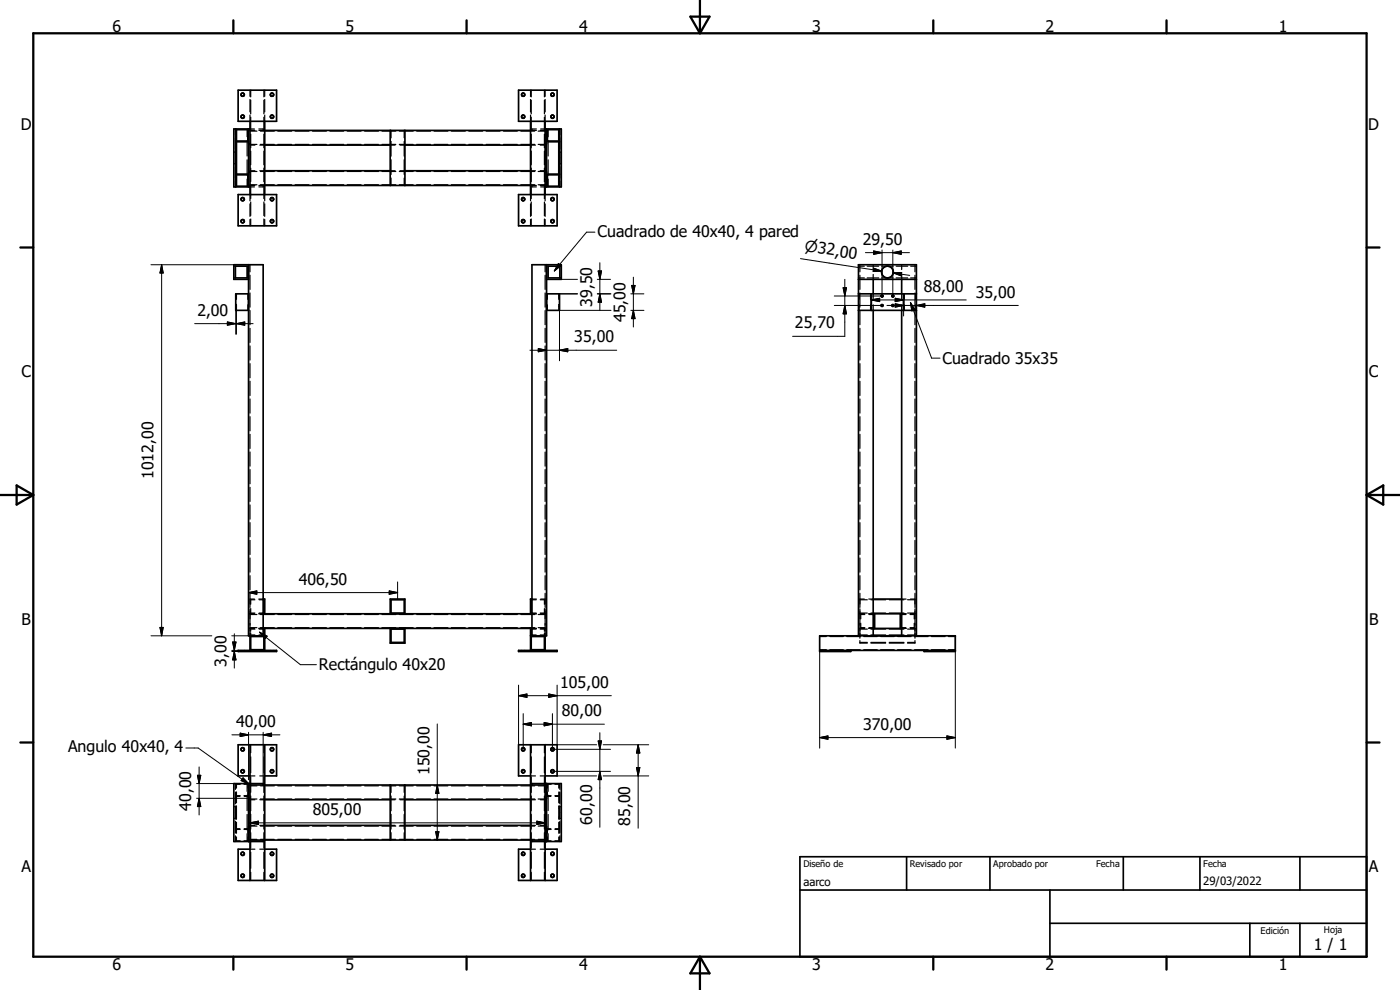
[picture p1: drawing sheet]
<svg xmlns="http://www.w3.org/2000/svg" width="297mm" height="210mm" viewBox="0 0 297 210" stroke-linecap="round" stroke-linejoin="round" font-family="sans-serif">
<g fill="none" stroke="#000" stroke-width=".36">
<path d="M50.5 19.1h8.2v6.6h-8.2zM110 19.1h8.2v6.6h-8.2zM50 27.4v12.3M50 30.1h2.7M50 36.9h2.7M50.2 27.5h2.4v2.4h-2.4zM50.2 37.1h2.4v2.4h-2.4zM50.2 30.1v6.8M52.7 27.4v12.3M52.7 36.5h.3M52.7 30.5h.3M53 25.7v15.6"/>
<path d="M53 27.4h-3.4v12.3h3.4M56.2 25.7v15.6M56.2 39.3h56.4M56.2 27.7h56.4M56.2 36.2h26.6M56.2 30.8h26.6M82.8 27.7v11.6M85.9 27.7v11.6M85.9 36.2h26.7M85.9 30.8h26.7M112.6 25.7v15.6M115.6 25.7v15.6"/>
<path d="M115.6 27.4h3.5v12.3h-3.5M115.6 36.5h.4M115.6 30.5h.4M116 27.4v12.3M116 30.1h2.7M116 36.9h2.7M116.1 27.5h2.4v2.4h-2.4zM116.1 37.1h2.4v2.4h-2.4zM118.5 30.1v6.8M118.7 27.4v12.3M49.9 56.5h2.5v2.5h-2.5zM50.5 41.3h8.2v6.6h-8.2z"/>
<path d="M52.7 56.2v78.7h3.5M52.7 59.3h-3.1v-3.1h6.2v78.7M110 41.3h8.2v6.6h-8.2zM116 56.2v78.7h-3.4M116 59.3h3.1v-3.1h-6.2v78.7M116.3 56.5h2.5v2.5h-2.5zM182.1 59.3h12.3M185.2 59.3v3M191.3 59.3v3M52.7 62.3h-2.7v3.5h2.7M116 62.3h2.7v3.5h-2.7M182.1 62.3h12.3"/>
<path d="M182.1 65.8h12.3M184.8 62.3v3.5M185.2 65.8v69.1M189.3 62.6a.2 .2 0 0 1 .3 .1 .2 .2 0 0 1-.1 .3 .2 .2 0 0 1-.3-.1zM191.3 65.8v69.1M191.7 62.3v3.5M50.5 138h8.2v.2h-8.2zM53 134.9v3.1M53.2 135h2.8v2.8h-2.8zM55.8 127.2h.2v2.9h-.2M55.8 133.5h.2v1.2h-.2M55.8 127.1h.4v3.1"/>
<path d="M55.8 133.3h57.1M55.8 130.2h57.1M56.2 133.3v4.7M82.8 130.2v-3.1h3.1v3.1M82.8 133.3v3.1h3.1v-3.1M83 133.5h2.8v2.8h-2.8zM83 127.2h2.8v2.9h-2.8zM110 138h8.2v.2h-8.2zM112.6 133.3v4.7M112.7 135h2.8v2.8h-2.8zM112.9 127.2h-.2v2.9h.2M112.9 133.5h-.2v1.2h.2"/>
<path d="M112.9 127.1h-.3v3.1M115.6 134.9v3.1M173.9 138h28.8M180.5 138v.2h-6.6v-3.3h28.8v3.3h-6.7v-.2M182.1 134.9v-78.7h12.3v78.7M185.2 133.3h6.1M185.2 130.2h6.1M185.2 127.1h6.1M185.2 130.4h.2v2.8h-.2M185.6 130.2v3.1M191 130.2v3.1M191.3 130.4h-.2v2.8h.2"/>
<path d="M53 158v8.2M56.2 158v28.8M112.6 158v28.8M115.6 158v8.2M52.7 166.2v12.3M52.7 169.3h.3M52.7 175.4h.3M53 166.5h62.6v11.7h-62.6zM53 178.5v8.3M53 164.6h-2.5v-6.6h8.2v6.6h-2.5M55.8 166.5v-.3h-6.2v12.3h6.2v-.3M56.2 169.7h26.6"/>
<path d="M56.2 175.1h26.6M82.8 166.5v11.7M85.9 166.5v11.7M85.9 169.7h26.7M85.9 175.1h26.7M112.6 164.6h-2.6v-6.6h8.2v6.6h-2.6M112.9 166.5v-.3h6.2v12.3h-6.2v-.3M115.6 178.5v8.3M115.6 169.3h.4M115.6 175.4h.4M116 166.2v12.3M53 180.1h-2.5v6.7h8.2v-6.7h-2.5"/>
<path d="M112.6 180.1h-2.6v6.7h8.2v-6.7h-2.6M169.7 188.8h120.2M169.7 181.7h120.2v21.3h-120.2zM192.3 181.7v7.1M210 181.7v7.1M222.7 195.9h67.2M222.7 188.8v14.2M238.3 181.7v7.1M254.6 181.7v7.1M265.2 195.9v7.1M275.8 181.7v7.1M275.8 195.9v7.1"/>
<circle cx="51.5" cy="24.8" r=".34"/>
<circle cx="51.5" cy="20.1" r=".36"/>
<circle cx="57.7" cy="20.1" r=".34"/>
<circle cx="57.7" cy="24.8" r=".35"/>
<circle cx="111" cy="20.1" r=".35"/>
<circle cx="111" cy="24.7" r=".34"/>
<circle cx="117.2" cy="20.1" r=".35"/>
<circle cx="117.2" cy="24.7" r=".34"/>
<circle cx="51.5" cy="46.9" r=".36"/>
<circle cx="51.5" cy="42.3" r=".35"/>
<circle cx="57.7" cy="46.9" r=".36"/>
<circle cx="57.7" cy="42.3" r=".35"/>
<circle cx="111" cy="42.3" r=".34"/>
<circle cx="111" cy="46.9" r=".35"/>
<circle cx="117.2" cy="46.9" r=".35"/>
<circle cx="117.2" cy="42.3" r=".34"/>
<circle cx="188.3" cy="57.7" r="1.25"/>
<circle cx="187.1" cy="62.8" r=".2"/>
<circle cx="187.1" cy="64.8" r=".2"/>
<circle cx="189.4" cy="64.8" r=".19"/>
<circle cx="51.5" cy="159" r=".36"/>
<circle cx="57.7" cy="159" r=".36"/>
<circle cx="111" cy="159" r=".34"/>
<circle cx="117.2" cy="159" r=".35"/>
<circle cx="51.5" cy="163.6" r=".35"/>
<circle cx="57.7" cy="163.6" r=".35"/>
<circle cx="111" cy="163.6" r=".34"/>
<circle cx="117.2" cy="163.6" r=".34"/>
<circle cx="51.5" cy="185.8" r=".36"/>
<circle cx="51.5" cy="181.1" r=".35"/>
<circle cx="57.7" cy="181.1" r=".35"/>
<circle cx="57.7" cy="185.8" r=".35"/>
<circle cx="111" cy="185.8" r=".35"/>
<circle cx="111" cy="181.1" r=".34"/>
<circle cx="117.2" cy="185.8" r=".35"/>
<circle cx="117.2" cy="181.1" r=".34"/>
</g>
<g fill="none" stroke="#000" stroke-width=".25">
<path d="M53 19.1v1.3M53.2 19.1v1.5M56 19.1v1.5M56.2 19.1v1.3M112.6 19.1v1.3M112.7 19.1v1.5M115.5 19.1v1.5M115.6 19.1v1.3M49.6 32.3h.1M49.6 34.7h.1M49.8 32.3h.1M49.9 27.4v1.2"/>
<path d="M49.9 29.2v2.4M49.9 32.3l-.1 2.4M49.9 35.4v2.4M49.9 38.4v1.3M50 34.9h.2M50 34.5h.2M50 32.6h.2M50 32.2h.2M52.4 27.4v1.6M52.4 29.8v3.3M52.4 33.9v3.3M52.4 38v1.7"/>
<path d="M53 21.1v2.6M53 24.4v1.3M53 39.7h1M53 39.3h1.1M53 27.4h1M53 27.7h1.1M53 39.2h1.5M53 36.4h1.5M53 36.2h1.1M53 30.6h1.5M53 27.8h1.5M53 30.8h1.1"/>
<path d="M53.2 21.3v2.9M53.2 24.9v2.8M53.2 28.5v2.8M53.2 32.1v2.9M53.2 35.7v2.8M53.2 39.3v2.8M54.9 27.4l.9 .1M54.9 39.3h1.3M54.9 27.7h1.3M55.1 36.2h1.1M55.1 30.8h1.1M55.2 39.2h3"/>
<path d="M55.2 36.4h3M55.2 30.6h3M55.2 27.8h3M55.8 39.5l-.9 .2M55.8 27.6v.1M55.8 39.3v.1M56 21.3v2.9M56 24.9v2.8M56 28.5v2.8M56 32.1v2.9M56 35.7v2.8M56 39.3v2.8"/>
<path d="M56.2 21.1v2.6M56.2 24.4v1.3M58.9 39.2h3M58.9 36.4h3M58.9 30.6h3M58.9 27.8h3M62.6 39.2h3M62.6 36.4h3M62.6 30.6h3M62.6 27.8h3M66.3 39.2h2.9M66.3 36.4h2.9"/>
<path d="M66.3 30.6h2.9M66.3 27.8h2.9M70 39.2h2.9M70 36.4h2.9M70 30.6h2.9M70 27.8h2.9M73.7 39.2h2.9M73.7 36.4h2.9M73.7 30.6h2.9M73.7 27.8h2.9M77.3 39.2h3M77.3 36.4h3"/>
<path d="M77.3 30.6h3M77.3 27.8h3M81 39.2h3M81 36.4h3M81 30.6h3M81 27.8h3M82.8 36.2h1M82.8 30.8h1M83 27.7v1.5M83 30v3.1M83 33.9v3.1M83 37.8v1.5"/>
<path d="M84.7 39.2h3M84.7 36.4h3M84.7 30.6h3M84.7 27.8h3M84.9 36.2h1M84.9 30.8h1M85.8 27.7v1.5M85.8 30v3.1M85.8 33.9v3.1M85.8 37.8v1.5M88.4 39.2h2.9M88.4 36.4h2.9"/>
<path d="M88.4 30.6h2.9M88.4 27.8h2.9M92.1 39.2h2.9M92.1 36.4h2.9M92.1 30.6h2.9M92.1 27.8h2.9M95.8 39.2h2.9M95.8 36.4h2.9M95.8 30.6h2.9M95.8 27.8h2.9M99.4 39.2h3M99.4 36.4h3"/>
<path d="M99.4 30.6h3M99.4 27.8h3M103.1 39.2h3M103.1 36.4h3M103.1 30.6h3M103.1 27.8h3M106.8 39.2h3M106.8 36.4h3M106.8 30.6h3M106.8 27.8h3M110.5 39.2h2.9M110.5 36.4h2.9"/>
<path d="M110.5 30.6h2.9M110.5 27.8h2.9M112.6 39.3h1.2M112.6 27.7h1.2M112.6 21.1v2.6M112.6 24.4v1.3M112.6 36.2h1M112.6 30.8h1M112.7 21.3v2.9M112.7 24.9v2.8M112.7 28.5v2.8M112.7 32.1v2.9"/>
<path d="M112.7 35.7v2.8M112.7 39.3v2.8M112.9 39.5l.9 .2M112.9 27.6v.1M112.9 39.3v.1M113.8 27.4l-.9 .1M114.2 39.2h1.4M114.2 36.4h1.4M114.2 30.6h1.4M114.2 27.8h1.4M114.6 39.3h1M114.6 27.7h1"/>
<path d="M114.6 36.2h1M114.6 30.8h1M114.7 39.7h.9M114.7 27.4h.9M115.5 21.3v2.9M115.5 24.9v2.8M115.5 28.5v2.8M115.5 32.1v2.9M115.5 35.7v2.8M115.5 39.3v2.8M115.6 21.1v2.6M115.6 24.4v1.3"/>
<path d="M116.3 27.4v1.6M116.3 29.8v3.3M116.3 33.9v3.3M116.3 38v1.7M118.5 34.9h.2M118.5 34.5h.2M118.5 32.6h.2M118.5 32.2h.2M118.8 32.3h.1M118.8 32.3l.1 2.4M118.8 27.4v1.2M118.8 29.2v2.4"/>
<path d="M118.8 35.4v2.4M118.8 38.4v1.3M119 32.3h.1M119 34.7h.1M49.6 56.5h.1M49.6 59h.1M49.8 56.5h.1M49.8 59h.1M53 41.3v1.3M53 43.3v2.6M53 46.6v1.3M53 56.2v1.5"/>
<path d="M53 58.4v3M53.2 42.9v2.8M53.2 46.5v1.4M56 42.9v2.8M56 46.5v1.4M56.2 41.3v1.3M56.2 43.3v2.6M56.2 46.6v1.3M112.6 41.3v1.3M112.6 43.3v2.6M112.6 46.6v1.3M112.7 42.9v2.8"/>
<path d="M112.7 46.5v1.4M115.5 42.9v2.8M115.5 46.5v1.4M115.6 41.3v1.3M115.6 43.3v2.6M115.6 46.6v1.3M115.6 56.2v1.5M115.6 58.4v3M118.8 56.5h.1M118.8 59h.1M119 56.5h.1M119 59h.1"/>
<path d="M182.1 56.5h1.3M182.1 59h1.3M182.4 56.2v1.5M182.4 58.4v3M184 56.5h2.4M184 59h2.4M185.2 56.2v1M185.2 58.2v1.1M187 56.5h2.5M187 59h2.5M190.1 56.5h2.5M190.1 59h2.5"/>
<path d="M191.3 56.2v1M191.3 58.2v1.1M193.2 56.5h1.2M193.2 59h1.2M194.1 56.2v1.5M194.1 58.4v3M50 63h.2M50 62.6h.2M50 65h.2M50 64.6h.2M50.2 62.3v1.2M50.2 64.7v1.1"/>
<path d="M52.6 62.3v1.2M52.6 64.7v1.1M53 62.2v3M53 65.9v3M53 69.6v3M53 73.4v3M53 77.1v3M115.6 62.2v3M115.6 65.9v3M115.6 69.6v3M115.6 73.4v3M115.6 77.1v3"/>
<path d="M116.1 62.3v1.2M116.1 64.7v1.1M118.5 62.3v1.2M118.5 64.7v1.1M118.5 63h.2M118.5 62.6h.2M118.5 65h.2M118.5 64.6h.2M182.3 62.3v1.2M182.3 64.7v1.1M182.4 62.2v3M182.4 65.9v3"/>
<path d="M182.4 69.6v3M182.4 73.4v3M182.4 77.1v3M184.7 62.3v1.2M184.7 64.7v1.1M185.2 62.3v1.2M185.2 64.7v1.1M191.3 62.3v1.2M191.3 64.7v1.1M191.9 62.3v1.2M191.9 64.7v1.1M194.1 62.2v3"/>
<path d="M194.1 65.9v3M194.1 69.6v3M194.1 73.4v3M194.1 77.1v3M194.3 62.3v1.2M194.3 64.7v1.1M53 80.9v3M53 84.6v3M53 88.4v3M53 92.1v3M53 95.9v3M53 99.6v3"/>
<path d="M115.6 80.9v3M115.6 84.6v3M115.6 88.4v3M115.6 92.1v3M115.6 95.9v3M115.6 99.6v3M182.4 80.9v3M182.4 84.6v3M182.4 88.4v3M182.4 92.1v3M182.4 95.9v3M182.4 99.6v3"/>
<path d="M194.1 80.9v3M194.1 84.6v3M194.1 88.4v3M194.1 92.1v3M194.1 95.9v3M194.1 99.6v3M53 103.4v3M53 107.1v3M53 110.9v3M53 114.6v3M53 118.4v3M115.6 103.4v3"/>
<path d="M115.6 107.1v3M115.6 110.9v3M115.6 114.6v3M115.6 118.4v3M182.4 103.4v3M182.4 107.1v3M182.4 110.9v3M182.4 114.6v3M182.4 118.4v3M194.1 103.4v3M194.1 107.1v3M194.1 110.9v3"/>
<path d="M194.1 114.6v3M194.1 118.4v3M51.1 138v.1M51.1 138.1v.1M51.8 138v.1M51.8 138.1v.1M53 122.1v3M53 125.9v3M53 129.2v5.7M53 127.1h1M53 130.2h1M53 133.2h1.5"/>
<path d="M53 130.4h1.5M53 133.3h1M53.2 129.1v1h.9M53.2 134.3v.4h.9M54.1 127.2h-.9v1M54.1 133.5h-.9v.4M54.9 127.1h.9M54.9 130.2h.9M54.9 133.3h.9M55 127.2h.8M55 130.1h.8M55 134.7h.8"/>
<path d="M55 133.5h.8M55.2 133.2h3M55.2 130.4h3M57.4 138v.1M57.4 138.1v.1M58.1 138v.1M58.1 138.1v.1M58.9 133.2h3M58.9 130.4h3M62.6 133.2h3M62.6 130.4h3M66.3 133.2h2.9"/>
<path d="M66.3 130.4h2.9M70 133.2h2.9M70 130.4h2.9M73.7 133.2h2.9M73.7 130.4h2.9M77.3 133.2h3M77.3 130.4h3M81 133.2h3M81 130.4h3M84.7 133.2h3M84.7 130.4h3M88.4 133.2h2.9"/>
<path d="M88.4 130.4h2.9M92.1 133.2h2.9M92.1 130.4h2.9M95.8 133.2h2.9M95.8 130.4h2.9M99.4 133.2h3M99.4 130.4h3M103.1 133.2h3M103.1 130.4h3M106.8 133.2h3M106.8 130.4h3M110.5 133.2h2.9"/>
<path d="M110.5 130.4h2.9M110.6 138v.1M110.6 138.1v.1M111.3 138v.1M111.3 138.1v.1M112.9 127.2h.8M112.9 130.1h.8M112.9 127.1h.9M112.9 130.2h.9M112.9 133.3h.9M112.9 134.7h.8M112.9 133.5h.8"/>
<path d="M114.2 133.2h1.4M114.2 130.4h1.4M114.6 127.2h.9v1M114.6 133.5h.9v.4M114.7 127.1h.9M114.7 130.2h.9M114.7 133.3h.9M115.5 129.1v1h-.9M115.5 134.3v.4h-.9M115.6 122.1v3M115.6 125.9v3M115.6 129.2v5.7"/>
<path d="M116.9 138v.1M116.9 138.1v.1M117.6 138v.1M117.6 138.1v.1M173.9 137.8h1.4M173.9 135h1.4M174.5 138v.1M174.5 138.1v.1M175.2 138v.1M175.2 138.1v.1M176.1 137.8h2.8M176.1 135h2.8"/>
<path d="M179.2 138v.1M179.2 138.1v.1M179.6 137.8h2.9M179.6 135h2.9M179.9 138v.1M179.9 138.1v.1M182.4 127.2h1.6M182.4 130.1h1.6M182.4 127.1h1M182.4 130.2h1M182.4 133.3h1M182.4 134.7h1.6"/>
<path d="M182.4 133.5h1.6M182.4 122.1v3M182.4 125.9v3M182.4 129.2v6.2M182.4 135.9v.5h1.6M182.4 136.3h1.6M182.6 132.2v1h.9M183.2 137.8h2.9M183.2 135h2.9M183.5 130.4h-.9v.9M184.3 127.1h.9M184.3 130.2h.9"/>
<path d="M184.3 133.3h.9M184.4 133.2h.8M184.4 130.4h.8M184.8 127.2h3.1M184.8 130.1h3.1M184.8 134.7h3.1M184.8 133.5h3.1M184.8 136.3h3.1M184.8 136.4h3.1M186.8 137.8h2.9M186.8 135h2.9M188.7 127.2h3.1"/>
<path d="M188.7 130.1h3.1M188.7 134.7h3.1M188.7 133.5h3.1M188.7 136.3h3.1M188.7 136.4h3.1M190.4 137.8h2.9M190.4 135h2.9M191.3 127.1h.9M191.3 130.2h.9M191.3 133.2h.9M191.3 130.4h.9M191.3 133.3h.9"/>
<path d="M192.5 127.2h1.6M192.5 130.1h1.6M192.5 134.7h1.6M192.5 133.5h1.6M192.5 136.3h1.6M193.1 130.4h.9v.9M193.2 127.1h.9M193.2 130.2h.9M193.2 133.3h.9M194 132.2v1h-.9M194 137.8h2.9M194 135h2.9"/>
<path d="M194.1 122.1v3M194.1 125.9v3M194.1 129.2v6.2M194.1 135.9v.5h-1.6M196.7 138v.1M196.7 138.1v.1M197.4 138v.1M197.4 138.1v.1M197.6 137.8h2.9M197.6 135h2.9M201.2 137.8h1.5M201.2 135h1.5"/>
<path d="M201.4 138v.1M201.4 138.1v.1M202 138v.1M202 138.1v.1M53.2 158v1.7M56 158v1.7M112.7 158v1.7M115.5 158v1.7M49.6 171.1h.1M49.6 173.6h.1M49.8 171.1v2.5M49.9 166.2v1.3"/>
<path d="M49.9 168.1v2.4M49.9 174.2v2.5M49.9 177.3v1.2M50 175.8h.9M50 168.9h.9M50 166.2v.9M50 168.1v2.2M50 171v2.7M50 174.4v2.3M50 177.6v.9M50 171.4h.2M50 171h.2"/>
<path d="M50 173.7h.2M50 173.3h.2M50.2 168v.8h.8M50.2 168.9v1.4M50.2 171v2.7M50.2 174.4v1.4M50.2 177.6v.8h.8M51 166.4h-.8v.8M51 176h-.8v.8M51.8 166.4h.8v.8M51.8 176h.8v.8M51.8 175.8h.9"/>
<path d="M51.8 168.9h.9M52.4 166.2v1.7M52.4 168.7v3.3M52.4 172.8v3.3M52.4 176.9v1.6M52.6 168v.8h-.8M52.6 177.6v.8h-.8M53 166.2v.1M53 166.4v.1M53 178.2v.1M53 178.4v.1M53 166.7h1.5"/>
<path d="M53 169.5h1.5M53 169.7h1.1M53 175.2h1.5M53 178.1h1.5M53 175.1h1.1M53 164.6h1.1M53.2 160.6v3.4M53.2 164.8v3.3M53.2 168.9v3.1M53.2 172.8v3.1M53.2 176.6v3.3M55.1 169.7h1.1"/>
<path d="M55.1 175.1h1.1M55.1 164.6h1.1M55.2 166.7h3M55.2 169.5h3M55.2 175.2h3M55.2 178.1h3M56 160.6v3.4M56 164.8v3.3M56 168.9v3.1M56 172.8v3.1M56 176.6v3.3M58.9 166.7h3"/>
<path d="M58.9 169.5h3M58.9 175.2h3M58.9 178.1h3M62.6 166.7h3M62.6 169.5h3M62.6 175.2h3M62.6 178.1h3M66.3 166.7h2.9M66.3 169.5h2.9M66.3 175.2h2.9M66.3 178.1h2.9M70 166.7h2.9"/>
<path d="M70 169.5h2.9M70 175.2h2.9M70 178.1h2.9M73.7 166.7h2.9M73.7 169.5h2.9M73.7 175.2h2.9M73.7 178.1h2.9M77.3 166.7h3M77.3 169.5h3M77.3 175.2h3M77.3 178.1h3M81 166.7h3"/>
<path d="M81 169.5h3M81 175.2h3M81 178.1h3M82.8 169.7h1M82.8 175.1h1M83 166.5v1.6M83 168.9v3.1M83 172.8v3.1M83 176.6v1.6M84.7 166.7h3M84.7 169.5h3M84.7 175.2h3"/>
<path d="M84.7 178.1h3M84.9 169.7h1M84.9 175.1h1M85.8 166.5v1.6M85.8 168.9v3.1M85.8 172.8v3.1M85.8 176.6v1.6M88.4 166.7h2.9M88.4 169.5h2.9M88.4 175.2h2.9M88.4 178.1h2.9M92.1 166.7h2.9"/>
<path d="M92.1 169.5h2.9M92.1 175.2h2.9M92.1 178.1h2.9M95.8 166.7h2.9M95.8 169.5h2.9M95.8 175.2h2.9M95.8 178.1h2.9M99.4 166.7h3M99.4 169.5h3M99.4 175.2h3M99.4 178.1h3M103.1 166.7h3"/>
<path d="M103.1 169.5h3M103.1 175.2h3M103.1 178.1h3M106.8 166.7h3M106.8 169.5h3M106.8 175.2h3M106.8 178.1h3M110.5 166.7h2.9M110.5 169.5h2.9M110.5 175.2h2.9M110.5 178.1h2.9M112.6 169.7h1"/>
<path d="M112.6 175.1h1M112.6 164.6h1M112.7 160.6v3.4M112.7 164.8v3.3M112.7 168.9v3.1M112.7 172.8v3.1M112.7 176.6v3.3M114.2 166.7h1.4M114.2 169.5h1.4M114.2 175.2h1.4M114.2 178.1h1.4M114.6 169.7h1"/>
<path d="M114.6 175.1h1M114.6 164.6h1M115.5 160.6v3.4M115.5 164.8v3.3M115.5 168.9v3.1M115.5 172.8v3.1M115.5 176.6v3.3M115.6 166.2v.1M115.6 166.4v.1M115.6 178.2v.1M115.6 178.4v.1M116 175.8h.9"/>
<path d="M116 168.9h.9M116.1 168v.8h.8M116.1 177.6v.8h.8M116.3 166.2v1.7M116.3 168.7v3.3M116.3 172.8v3.3M116.3 176.9v1.6M116.9 166.4h-.8v.8M116.9 176h-.8v.8M117.7 166.4h.8v.8M117.7 176h.8v.8M117.8 175.8h.9"/>
<path d="M117.8 168.9h.9M118.5 168v.8h-.8M118.5 168.9v1.4M118.5 171v2.7M118.5 174.4v1.4M118.5 177.6v.8h-.8M118.5 171.4h.2M118.5 171h.2M118.5 173.7h.2M118.5 173.3h.2M118.7 166.2v.9M118.7 168.1v2.2"/>
<path d="M118.7 171v2.7M118.7 174.4v2.3M118.7 177.6v.9M118.8 166.2v1.3M118.8 168.1v2.4M118.8 174.2v2.5M118.8 177.3v1.2M118.9 171.1v2.5M119 171.1h.1M119 173.6h.1M53 180.1h1.1M53.2 180.8v3.4"/>
<path d="M53.2 185v1.8M55.1 180.1h1.1M56 180.8v3.4M56 185v1.8M112.6 180.1h1M112.7 180.8v3.4M112.7 185v1.8M114.6 180.1h1M115.5 180.8v3.4M115.5 185v1.8"/>
</g>
<g fill="none" stroke="#000" stroke-width=".48">
<path d="M7.1 7.1h282.8v195.9h-282.8zM49.5 4.3v2.8M99 4.3v2.8M146.5 3.5h4l-2 3.6zM148.5 0v7.1M198 4.3v2.8M247.5 4.3v2.8M4.3 52.5h2.8M289.9 52.5h2.8M0 105h7.1M3.5 103l3.6 2-3.6 2zM289.9 105h7.1"/>
<path d="M289.9 105l3.6-2v4zM4.3 157.5h2.8M289.9 157.5h2.8M49.5 203v2.7M99 203v2.7M148.5 203v7M148.5 203l2 3.5h-4zM198 203v2.7M247.5 203v2.7"/>
</g>
<g fill="none" stroke="#000" stroke-width=".21">
<path d="M32 56.2h20.7M34.3 56.2v78.7M34.3 56.2l.3 1.7h-.7zM118.5 55.9l.5 .4-1.4 1.2zM119.1 59.3h3.4M126.2 49.3h-1.8l-6.8 8.2M126.7 59.3h2.8M126.9 57.5h.7l-.3 1.8zM127.3 55.7v10.2M134.4 58.8v10.6M169.8 54.9l17.2 2.6M179.2 59.3v12.1h-11"/>
<path d="M183.6 53.6h9.3M185.3 57.3l1.7 .2M185.3 53.2l1.8 .4-1.8 .4zM185.3 56.9l1.7 .6-1.8 .1zM187.1 53v9.8h-10.1M189.4 53.6l1.8-.4v.8zM189.4 53v9.8M189.5 57.9l3.5 .5M189.5 57.9l1.8-.1-.1 .7zM41.3 68.7h12.4M48.2 68.3l1.8 .4-1.8 .3zM50 65.8v5.1"/>
<path d="M50.2 68.7l1.7-.4v.7zM50.2 65.8v5.1M112.4 74.3h18.4M114.2 73.9l1.8 .4-1.8 .3zM116 65.8v10.7M118.7 62.3h3.8M118.7 74.3l1.7-.4v.7zM126.7 62.3h2.9M127.3 62.3l.3 1.8h-.7zM129.6 65.8h-10.9v10.7M133.8 65.8h2.8M133.8 62.3h2.8"/>
<path d="M134 60.6h.7l-.3 1.7zM134.4 65.8l.3 1.8h-.7zM177 64.8h10.1M178.9 61h.7l-.4 1.8zM179.2 64.8l.4 1.8h-.7zM184.8 63.6h20.2M184.8 63.6l1.8-.3v.7zM188.2 64.8h27.8M189.9 64.4l1.8 .4-1.8 .4zM189.9 63.3l1.8 .3-1.8 .4zM191.7 62.3v4.7M193.1 64.2l4.5 11.8h1.8"/>
<path d="M193.1 64.2l1 1.5-.6 .2zM194.4 64.8l1.8-.4v.8zM194.4 62.3v4.7M32 134.9h12.9M33.9 133.1h.7l-.3 1.8zM49.2 138h1.3M49.2 138.2h1.3M49.2 134.9h3.5M49.4 136.2h.7l-.4 1.8zM49.7 134.4v7.3M49.7 138.2l.4 1.8h-.7zM52.7 125.7h31.7"/>
<path d="M52.7 125.7l1.8-.3v.7zM55.1 134.1l8.6 6.9h3.4M55.1 134.1l1.6 .9-.5 .5zM82.6 125.4l1.8 .3-1.8 .4zM84.4 123.4v3.7M173.9 138v20.7M202.7 134.9v23.8M39.4 158.7h2.6l10.8 7.6M49.2 155.9h10.2M51 155.5l1.7 .4-1.7 .3zM52.7 155.4v10M55.8 155.9l1.8-.4v.7z"/>
<path d="M55.8 155.4v10.8M92.8 153.6v24.6M110 147.6h19.7M110 147.6l1.8-.4v.7zM110 145.3v12.7M111 153.6h17.2M111 153.6l1.8-.3v.7zM111 151.4v7.6M115.4 153.3l1.8 .3-1.8 .4zM116.4 147.2l1.8 .4-1.8 .3zM117.2 151.4v7.6h12.3M118.2 145.3v12.7h8.4"/>
<path d="M126.9 157.2h.7l-.3 1.8zM127.3 155.4v20.1M128 158h9.6M135.4 158v17.7M135.4 158l.3 1.7h-.7zM173.9 156.5h28.8M173.9 156.5l1.7-.4v.7zM200.9 156.1l1.8 .4-1.8 .3zM41.7 166.2h7.9M41.7 169.3h11M41.9 164.5h.7l-.4 1.7zM42.2 162.7v10.2"/>
<path d="M42.2 169.3l.4 1.8h-.7zM51.6 165l1.2 1.3-1.6-.7zM53 174.6h62.6M53 174.6l1.8-.4v.7zM53 169.3v7.5M92.4 176.4h.7l-.3 1.8zM92.8 166.5l.3 1.8h-.7zM113.9 174.2l1.7 .4-1.7 .3zM115.6 169.3v7.5M117.2 163.6h12.3M118.2 164.6h8.4M127.3 163.6l.3 1.8h-.7z"/>
<path d="M128 164.6h9.6M135 162.8h.7l-.3 1.8z"/>
</g>
<g fill="#000" stroke="#000" stroke-width=".21">
<path d="M34.3 56.2l.3 1.7h-.7zM118.5 55.9l.5 .4-1.4 1.2zM126.9 57.5h.7l-.3 1.8zM185.3 56.9l1.7 .6-1.8 .1zM185.3 53.2l1.8 .4-1.8 .4zM189.4 53.6l1.8-.4v.8zM189.5 57.9l1.8-.1-.1 .7zM48.2 68.3l1.8 .4-1.8 .3zM50.2 68.7l1.7-.4v.7zM114.2 73.9l1.8 .4-1.8 .3zM118.7 74.3l1.7-.4v.7zM127.3 62.3l.3 1.8h-.7z"/>
<path d="M134 60.6h.7l-.3 1.7zM134.4 65.8l.3 1.8h-.7zM178.9 61h.7l-.4 1.8zM179.2 64.8l.4 1.8h-.7zM184.8 63.6l1.8-.3v.7zM189.9 64.4l1.8 .4-1.8 .4zM189.9 63.3l1.8 .3-1.8 .4zM193.1 64.2l1 1.5-.6 .2zM194.4 64.8l1.8-.4v.8zM33.9 133.1h.7l-.3 1.8zM49.4 136.2h.7l-.4 1.8zM49.7 138.2l.4 1.8h-.7z"/>
<path d="M52.7 125.7l1.8-.3v.7zM55.1 134.1l1.6 .9-.5 .5zM82.6 125.4l1.8 .3-1.8 .4zM51 155.5l1.7 .4-1.7 .3zM55.8 155.9l1.8-.4v.7zM110 147.6l1.8-.4v.7zM111 153.6l1.8-.3v.7zM115.4 153.3l1.8 .3-1.8 .4zM116.4 147.2l1.8 .4-1.8 .3zM126.9 157.2h.7l-.3 1.8zM135.4 158l.3 1.7h-.7zM173.9 156.5l1.7-.4v.7z"/>
<path d="M200.9 156.1l1.8 .4-1.8 .3zM41.9 164.5h.7l-.4 1.7zM42.2 169.3l.4 1.8h-.7zM51.6 165l1.2 1.3-1.6-.7zM53 174.6l1.8-.4v.7zM92.4 176.4h.7l-.3 1.8zM92.8 166.5l.3 1.8h-.7zM113.9 174.2l1.7 .4-1.7 .3zM127.3 163.6l.3 1.8h-.7zM135 162.8h.7l-.3 1.8z"/>
</g>
<g font-size="3.4">
<text x="23.8" y="6.8">6</text>
<text x="73.3" y="6.8">5</text>
<text x="122.9" y="6.8">4</text>
<text x="172.3" y="6.8">3</text>
<text x="221.8" y="6.8">2</text>
<text x="271.3" y="6.8">1</text>
<text x="4.4" y="27.5">D</text>
<text x="290.3" y="27.5">D</text>
<text x="126.7" y="50.2">Cuadrado de 40x40, 4 pared</text>
<text x="183" y="51.9">29,50</text>
<text x="125.6" y="65.1" transform="rotate(-90 125.6 65.1)">39,50</text>
<text x="196" y="61.9">88,00</text>
<text x="207" y="63.1">35,00</text>
<text x="41.9" y="67">2,00</text>
<text x="132.7" y="68.3" transform="rotate(-90 132.7 68.3)">45,00</text>
<text x="168.7" y="69.7">25,70</text>
<text x="121.8" y="72.6">35,00</text>
<text x="199.9" y="77.3">Cuadrado 35x35</text>
<text x="4.5" y="80">C</text>
<text x="290.4" y="80">C</text>
<text x="32.6" y="101.6" transform="rotate(-90 32.6 101.6)">1012,00</text>
<text x="63.4" y="124">406,50</text>
<text x="4.5" y="132.5">B</text>
<text x="290.4" y="132.5">B</text>
<text x="48" y="141.4" transform="rotate(-90 48 141.4)">3,00</text>
<text x="67.6" y="142">Rectángulo 40x20</text>
<text x="118.8" y="145.9">105,00</text>
<text x="50.1" y="154.2">40,00</text>
<text x="119.2" y="151.9">80,00</text>
<text x="183.1" y="154.8">370,00</text>
<text x="14.4" y="159.6">Angulo 40x40, 4</text>
<text x="91.1" y="164.4" transform="rotate(-90 91.1 164.4)">150,00</text>
<text x="40.6" y="172" transform="rotate(-90 40.6 172)">40,00</text>
<text x="66.3" y="172.8">805,00</text>
<text x="125.6" y="174.9" transform="rotate(-90 125.6 174.9)">60,00</text>
<text x="133.7" y="175.1" transform="rotate(-90 133.7 175.1)">85,00</text>
<text x="4.5" y="185">A</text>
<text x="290.4" y="185">A</text>
<text x="278.7" y="201.5">1 / 1</text>
<text x="23.8" y="205.7">6</text>
<text x="73.3" y="205.7">5</text>
<text x="122.9" y="205.7">4</text>
<text x="172.3" y="205.7">3</text>
<text x="221.8" y="205.7">2</text>
<text x="271.3" y="205.7">1</text>
</g>
<text font-size="3.2" x="170.6" y="53.3" transform="rotate(9 170.6 53.3)">n32,00</text>
<g font-size="2.4">
<text x="170.4" y="188">aarco</text>
<text x="255.3" y="187.7">29/03/2022</text>
</g>
<g font-size="1.9">
<text x="170.4" y="184">Diseño de</text>
<text x="193" y="183.9">Revisado por</text>
<text x="210.7" y="183.9">Aprobado por</text>
<text x="232.5" y="183.9">Fecha</text>
<text x="255.3" y="183.9">Fecha</text>
<text x="280.8" y="198">Hoja</text>
<text x="267.4" y="198.2">Edición</text>
</g>
</svg>
